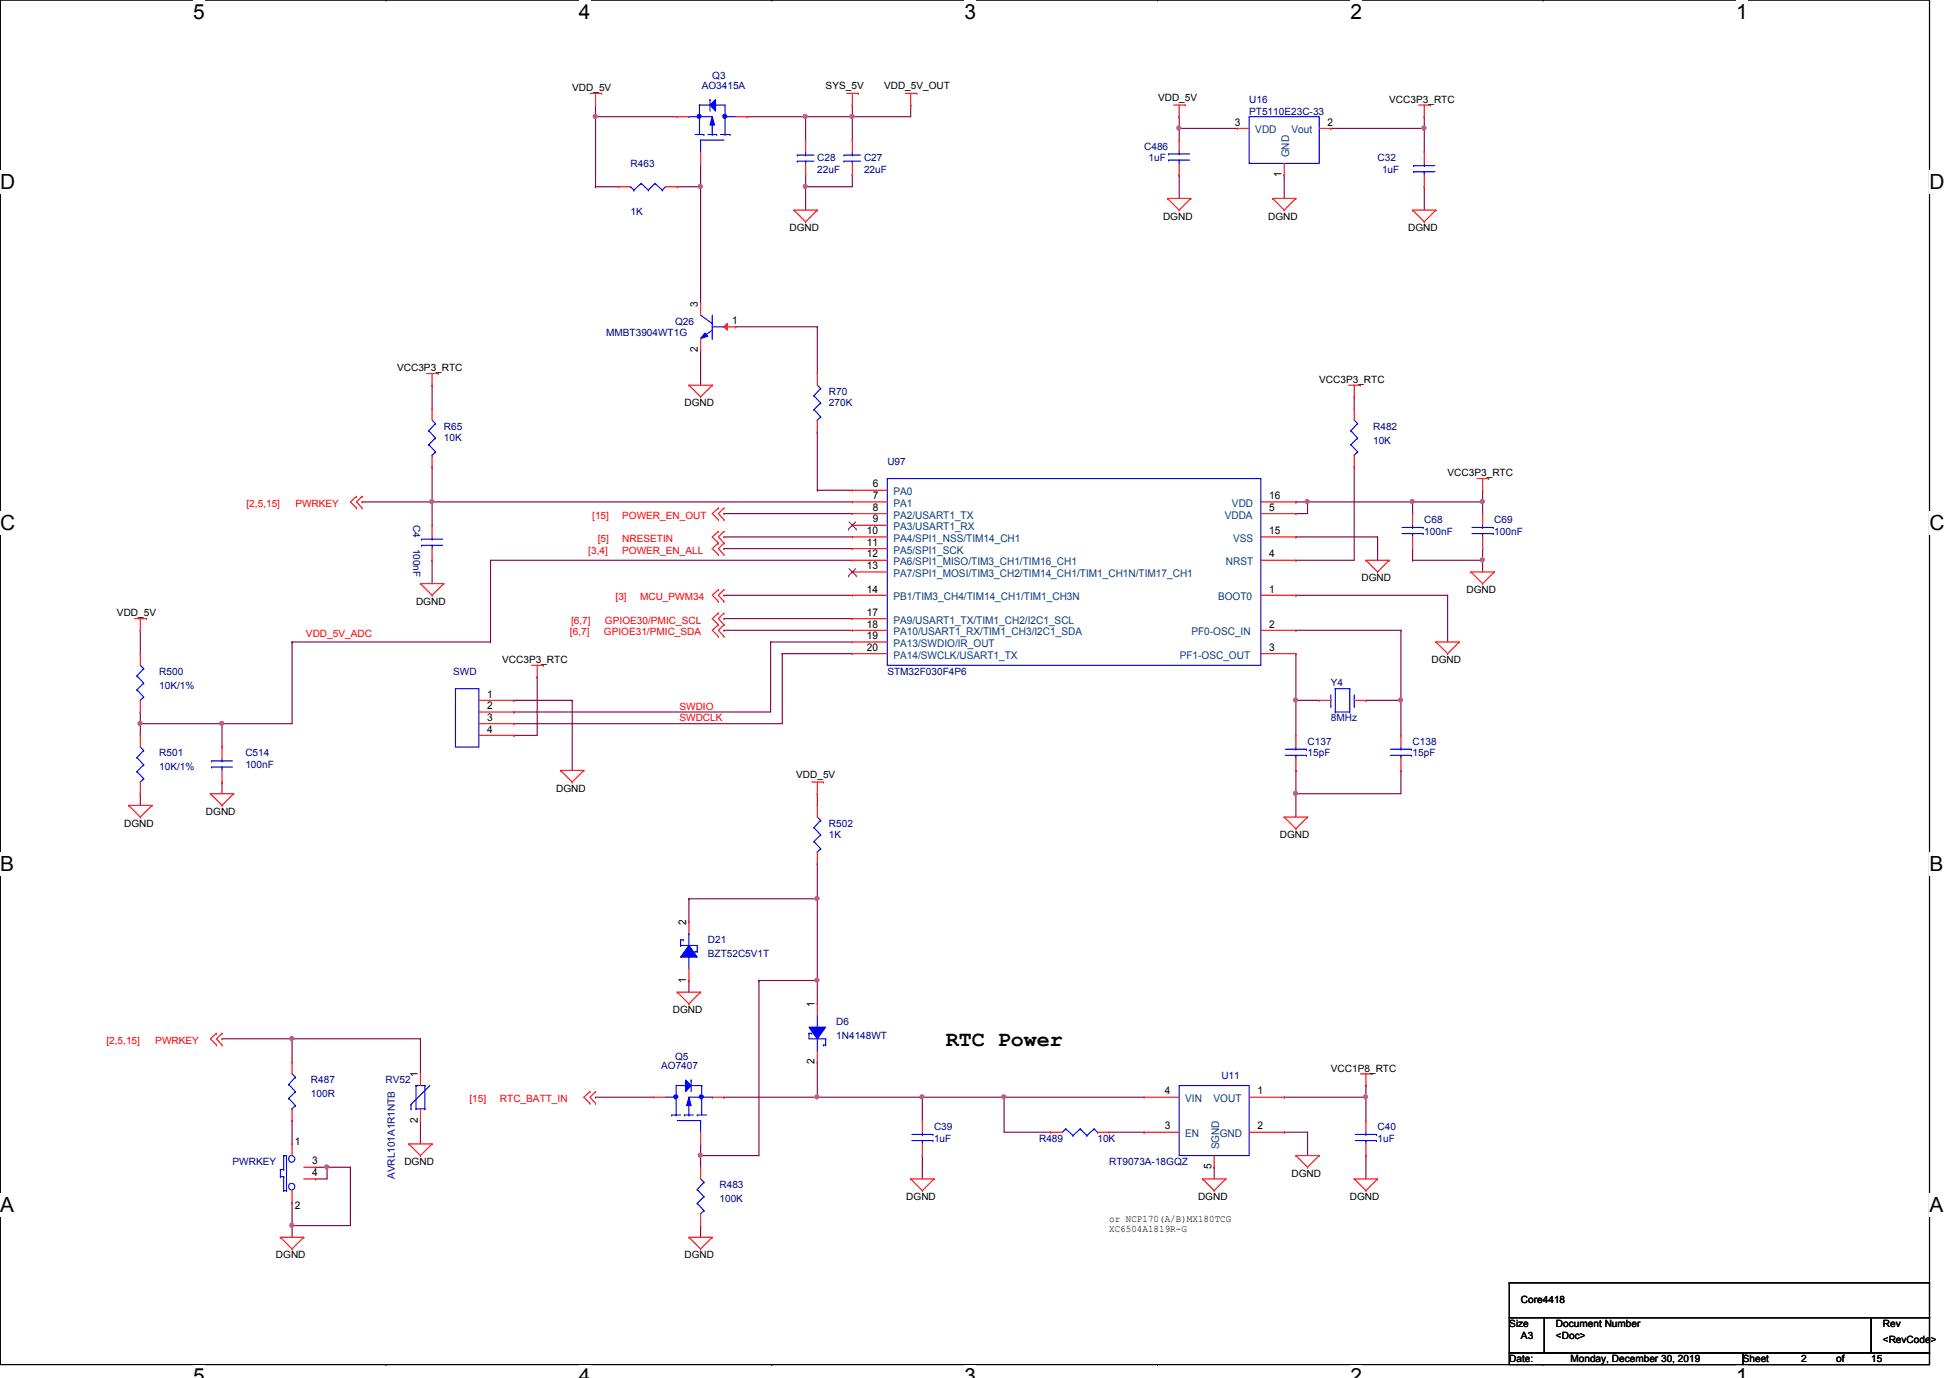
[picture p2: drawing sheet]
<svg xmlns="http://www.w3.org/2000/svg" width="297mm" height="210mm" viewBox="0 0 297 210" stroke-linecap="round" stroke-linejoin="round" font-family="sans-serif">
<path d="M0 0h293.9v207.9h-293.9z" fill="none" stroke="#000" stroke-width=".17"/>
<g fill="#fff">
<path d="M29.4 0h1.8v3.6h-1.8z"/>
<path d="M29.4 207.9h1.8v2h-1.8z"/>
</g>
<path d="M58.8 0h.1M58.8 207.9h.1" fill="none" stroke="#000" stroke-width=".17"/>
<g fill="#fff">
<path d="M88.2 0h1.8v3.6h-1.8z"/>
<path d="M88.2 207.9h1.8v2h-1.8z"/>
</g>
<path d="M117.6 0h.1M117.6 207.9h.1" fill="none" stroke="#000" stroke-width=".17"/>
<g fill="#fff">
<path d="M146.9 0h1.8v3.6h-1.8z"/>
<path d="M146.9 207.9h1.8v2h-1.8z"/>
</g>
<path d="M176.3 0h.1M176.3 207.9h.1" fill="none" stroke="#000" stroke-width=".17"/>
<g fill="#fff">
<path d="M205.7 0h1.8v3.6h-1.8z"/>
<path d="M205.7 207.9h1.8v2h-1.8z"/>
</g>
<path d="M235.1 0h.1M235.1 207.9h.1" fill="none" stroke="#000" stroke-width=".17"/>
<g fill="#fff">
<path d="M264.5 0h1.7v3.6h-1.7z"/>
<path d="M264.5 207.9h1.7v2h-1.7z"/>
<path d="M0 25.9h2.3v3.6h-2.3z"/>
<path d="M293.9 25.9h2.3v3.6h-2.3z"/>
<path d="M0 77.8h2.3v3.6h-2.3z"/>
<path d="M293.9 77.8h2.3v3.6h-2.3z"/>
</g>
<path d="M0 51.9h.1M293.9 51.9h.1" fill="none" stroke="#000" stroke-width=".17"/>
<g fill="#fff">
<path d="M0 129.8h2.2v3.6h-2.2z"/>
<path d="M293.9 129.8h2.1v3.6h-2.1z"/>
</g>
<path d="M0 103.9h.1M293.9 103.9h.1" fill="none" stroke="#000" stroke-width=".17"/>
<path d="M0 103.9h.1M293.9 103.9h.1" fill="none" stroke="#000" stroke-width=".15"/>
<g fill="#fff">
<path d="M0 181.8h2.2v3.6h-2.2z"/>
<path d="M293.9 181.8h2.1v3.6h-2.1z"/>
</g>
<path d="M0 155.9h.1M293.9 155.9h.1" fill="none" stroke="#000" stroke-width=".17"/>
<path d="M122.7 26.7h.1M122.7 28.4h.1M122.7 26.7v1.7M122.7 28.4h7.1" fill="none" stroke="#800040" stroke-width=".17"/>
<circle cx="122.7" cy="28.4" r=".31" fill="#f0f"/>
<circle cx="122.7" cy="28.4" r=".31" fill="none" stroke="#f0f" stroke-width=".17"/>
<g fill="none" stroke="#800040" stroke-width=".17">
<path d="M90.7 17.8h.1M90.7 16h.1M90.7 17.8h12.5M90.7 16v1.8M113.8 17.8h.1M113.8 17.8h8.9M122.7 17.8h.1M122.7 17.8v3.5M129.8 17.8h.1M129.8 16h.1M129.8 16v5.3M122.7 28.4h.1"/>
<path d="M122.7 28.4v3.6M129.8 26.7h.1M129.8 26.7v1.7M197.4 78.2h.1M199.2 76.5h.1M199.2 76.5h16M199.2 76.5v1.7h-1.8M225.8 74.7h.1M225.8 74.7v1.8"/>
</g>
<circle cx="199.1" cy="76.4" r=".31" fill="#f0f"/>
<circle cx="199.1" cy="76.4" r=".31" fill="none" stroke="#f0f" stroke-width=".17"/>
<path d="M215.2 76.5h.1M215.2 76.5v1.7M215.2 76.5h10.6" fill="none" stroke="#800040" stroke-width=".17"/>
<circle cx="225.8" cy="76.4" r=".31" fill="#f0f"/>
<circle cx="225.8" cy="76.4" r=".31" fill="none" stroke="#f0f" stroke-width=".17"/>
<circle cx="215.1" cy="76.4" r=".31" fill="#f0f"/>
<circle cx="215.1" cy="76.4" r=".31" fill="none" stroke="#f0f" stroke-width=".17"/>
<path d="M225.8 76.5h.1M225.8 76.5v1.7M215.2 85.3h.1M215.2 85.3h10.6M225.8 85.3h.1M225.8 83.6h.1M225.8 83.6v3.5" fill="none" stroke="#800040" stroke-width=".17"/>
<circle cx="225.8" cy="85.3" r=".31" fill="#f0f"/>
<circle cx="225.8" cy="85.3" r=".31" fill="none" stroke="#f0f" stroke-width=".17"/>
<g fill="none" stroke="#800040" stroke-width=".17">
<path d="M197.4 81.8h.1M197.4 90.7h.1M197.4 96h.1M197.4 81.8h12.4M197.4 90.7h23.1M197.4 96h16M209.8 81.8h.1M209.8 81.8v3.5M215.2 83.6h.1M215.2 83.6v1.7M220.5 90.7h.1M220.5 90.7v7.1"/>
<path d="M197.4 106.7h.1M197.4 106.7h3.6M197.4 106.7v5.3M208.1 106.7h.1M208.1 106.7h5.3M213.4 106.7h.1M213.4 106.7v5.3M197.4 120.9h.1M197.4 120.9v3.6M197.4 120.9h16"/>
</g>
<circle cx="197.3" cy="120.9" r=".31" fill="#f0f"/>
<circle cx="197.3" cy="120.9" r=".31" fill="none" stroke="#f0f" stroke-width=".17"/>
<path d="M106.7 28.4h.1M106.7 28.4v17.8M65.8 58.7h.1M65.8 58.7v3.5M65.8 76.5h.1M65.8 76.5h64M197.4 76.5h.1M197.4 76.5h1.8M197.4 117.3h.1M197.4 117.3v3.6M213.4 117.3h.1M213.4 117.3v3.6" fill="none" stroke="#800040" stroke-width=".17"/>
<circle cx="65.8" cy="76.4" r=".31" fill="#f0f"/>
<circle cx="65.8" cy="76.4" r=".31" fill="none" stroke="#f0f" stroke-width=".17"/>
<path d="M65.8 76.5h.1M65.8 76.5v3.5M197.4 99.6h.1M197.4 99.6v7.1" fill="none" stroke="#800040" stroke-width=".17"/>
<circle cx="197.3" cy="106.6" r=".31" fill="#f0f"/>
<circle cx="197.3" cy="106.6" r=".31" fill="none" stroke="#f0f" stroke-width=".17"/>
<path d="M90.7 17.8h.1M90.7 17.8v10.6M90.7 28.4h.1M90.7 28.4h3.6" fill="none" stroke="#800040" stroke-width=".17"/>
<circle cx="90.7" cy="17.7" r=".31" fill="#f0f"/>
<circle cx="90.7" cy="17.7" r=".31" fill="none" stroke="#f0f" stroke-width=".17"/>
<path d="M213.4 96h.1M213.4 96v10.7" fill="none" stroke="#800040" stroke-width=".17"/>
<circle cx="213.3" cy="106.6" r=".31" fill="#f0f"/>
<circle cx="213.3" cy="106.6" r=".31" fill="none" stroke="#f0f" stroke-width=".17"/>
<path d="M103.2 28.4h.1M106.7 24.9h.1M106.7 24.9v3.5h-3.5" fill="none" stroke="#800040" stroke-width=".17"/>
<circle cx="106.7" cy="28.4" r=".31" fill="#f0f"/>
<circle cx="106.7" cy="28.4" r=".31" fill="none" stroke="#f0f" stroke-width=".17"/>
<g fill="none" stroke="#800040" stroke-width=".17">
<path d="M202.7 19.6h.1M202.7 19.6h14.3M106.7 53.3h.1M106.7 53.3v5.4M112.1 49.8h.1M112.1 49.8h12.4M124.5 65.8h.1M124.5 74.7h.1M124.5 65.8v8.9M124.5 74.7h5.3M110.3 96h.1M110.3 94.2h.1"/>
<path d="M110.3 96h19.5M110.3 94.2h19.5"/>
</g>
<circle cx="216.9" cy="19.5" r=".31" fill="#f0f"/>
<circle cx="216.9" cy="19.5" r=".31" fill="none" stroke="#f0f" stroke-width=".17"/>
<path d="M179.6 19.6h.1M179.6 19.6h8.9M217 17.8h.1M217 19.6h.1M217 17.8v5.3M217 28.4h.1M217 28.4v3.6" fill="none" stroke="#800040" stroke-width=".17"/>
<circle cx="179.6" cy="19.5" r=".31" fill="#f0f"/>
<circle cx="179.6" cy="19.5" r=".31" fill="none" stroke="#f0f" stroke-width=".17"/>
<g fill="none" stroke="#800040" stroke-width=".17">
<path d="M122.7 17.8h.1M129.8 17.8h.1M138.7 16h.1M138.7 16v1.8h-16M179.6 19.6h.1M179.6 17.8h.1M179.6 17.8v3.5M179.6 26.7h.1M179.6 26.7v3.5M206.3 60.5h.1M206.3 71.1h.1M206.3 60.5v1.7"/>
<path d="M206.3 71.1v14.2h-8.9M110.3 90.7h.1M110.3 81.8h.1M110.3 90.7h19.5M110.3 81.8h19.5M117.4 97.8h.1M117.4 97.8v10.7h-39.1M117.4 97.8h12.4M119.2 99.6h.1M119.2 99.6v10.6h-40.9M119.2 99.6h10.6M197.4 85.3h.1"/>
<path d="M78.3 106.7h.1M78.3 108.5h.1M78.3 110.2h.1M78.3 112h.1M78.3 106.7h8.9M81.8 103.1h.1M81.8 103.1v8.9h-3.5M87.2 106.7h.1M87.2 106.7v10.6"/>
</g>
<circle cx="129.8" cy="17.7" r=".31" fill="#f0f"/>
<circle cx="129.8" cy="17.7" r=".31" fill="none" stroke="#f0f" stroke-width=".17"/>
<circle cx="122.7" cy="17.7" r=".31" fill="#f0f"/>
<circle cx="122.7" cy="17.7" r=".31" fill="none" stroke="#f0f" stroke-width=".17"/>
<g fill="none" stroke="#800040" stroke-width=".17">
<path d="M124.5 49.8h.1M124.5 49.8v7.1M55.2 76.5h.1M65.8 71.1h.1M65.8 71.1v5.4h-10.6M65.8 85.3h.1M65.8 85.3v3.6M110.3 83.6h.1M110.3 83.6h19.5M124.5 120.9h.1M124.5 120.9v1.8M115.6 149.4h.1"/>
<path d="M115.6 149.4v26.6h-8.9M124.5 149.4h.1M124.5 149.4v3.5M90.7 167.1h.1M90.7 167.1h8.9M106.7 174.2h.1M106.7 176h.1M106.7 174.2v3.6M110.3 167.1h.1M124.5 161.8h.1M124.5 161.8v5.3h-14.2M106.7 186.7h.1"/>
<path d="M106.7 186.7v1.8"/>
</g>
<circle cx="106.7" cy="176" r=".31" fill="#f0f"/>
<circle cx="106.7" cy="176" r=".31" fill="none" stroke="#f0f" stroke-width=".17"/>
<g fill="none" stroke="#800040" stroke-width=".17">
<path d="M115.6 149.4h.1M115.6 149.4h8.9M152.9 167.1h.1M152.9 167.1v5.4h7.2M152.9 167.1h21.4M160.1 172.5h.1M185 177.8h.1M185 177.8v1.8M195.6 172.5h.1M195.6 172.5h3.6M199.2 172.5h.1M199.2 172.5v3.5"/>
<path d="M208.1 165.4h.1M208.1 167.1h.1M208.1 165.4v5.3"/>
</g>
<circle cx="208" cy="167.1" r=".31" fill="#f0f"/>
<circle cx="208" cy="167.1" r=".31" fill="none" stroke="#f0f" stroke-width=".17"/>
<path d="M140.5 176h.1M140.5 167.1h.1M140.5 176v3.6M140.5 167.1h12.4M195.6 167.1h.1M195.6 167.1h12.5M208.1 176h.1M208.1 176v3.6" fill="none" stroke="#800040" stroke-width=".17"/>
<circle cx="152.9" cy="167.1" r=".31" fill="#f0f"/>
<circle cx="152.9" cy="167.1" r=".31" fill="none" stroke="#f0f" stroke-width=".17"/>
<circle cx="140.4" cy="167.1" r=".31" fill="#f0f"/>
<circle cx="140.4" cy="167.1" r=".31" fill="none" stroke="#f0f" stroke-width=".17"/>
<path d="M140.5 167.1h.1M140.5 167.1v3.6M44.5 186.7h.1M44.5 186.7v1.8M44.5 186.7h8.9" fill="none" stroke="#800040" stroke-width=".17"/>
<circle cx="44.4" cy="186.6" r=".31" fill="#f0f"/>
<circle cx="44.4" cy="186.6" r=".31" fill="none" stroke="#f0f" stroke-width=".17"/>
<path d="M49.8 177.8h.1M49.8 177.8h3.6M53.4 177.8h.1M53.4 177.8v8.9M44.5 183.1h.1M44.5 183.1v3.6" fill="none" stroke="#800040" stroke-width=".17"/>
<circle cx="49.8" cy="177.7" r=".31" fill="#f0f"/>
<circle cx="49.8" cy="177.7" r=".31" fill="none" stroke="#f0f" stroke-width=".17"/>
<g fill="none" stroke="#800040" stroke-width=".17">
<path d="M33.8 158.2h.1M33.8 158.2h10.7M64 158.2h.1M64 158.2v5.4M44.5 170.7h.1M44.5 170.7v3.5M48 179.6h.1M48 177.8h.1M48 177.8h1.8M49.8 177.8h.1M49.8 177.8v1.8h-1.8M64 170.7h.1"/>
<path d="M64 170.7v3.5"/>
</g>
<circle cx="44.4" cy="158.2" r=".31" fill="#f0f"/>
<circle cx="44.4" cy="158.2" r=".31" fill="none" stroke="#f0f" stroke-width=".17"/>
<g fill="none" stroke="#800040" stroke-width=".17">
<path d="M110.3 78.2h.1M110.3 78.2h19.5M21.4 96h.1M21.4 96v3.6M21.4 108.5h.1M21.4 110.2h.1M21.4 108.5v3.5M21.4 110.2h12.4M33.8 110.2h.1M21.4 120.9h.1M21.4 120.9v1.8M44.5 158.2h.1"/>
<path d="M44.5 158.2v3.6M44.5 158.2h19.5"/>
</g>
<circle cx="21.3" cy="110.2" r=".31" fill="#f0f"/>
<circle cx="21.3" cy="110.2" r=".31" fill="none" stroke="#f0f" stroke-width=".17"/>
<path d="M44.5 97.8h.1M44.5 97.8h30.2M44.5 97.8v12.4h-10.7M33.8 110.2h.1M33.8 119.1h.1M33.8 110.2v3.6M33.8 119.1v1.8M124.5 131.6h.1M124.5 131.6v5.3" fill="none" stroke="#800040" stroke-width=".17"/>
<circle cx="33.8" cy="110.2" r=".31" fill="#f0f"/>
<circle cx="33.8" cy="110.2" r=".31" fill="none" stroke="#f0f" stroke-width=".17"/>
<path d="M195.6 26.7h.1M195.6 26.7v3.5M124.5 167.1h.1M124.5 167.1h16" fill="none" stroke="#800040" stroke-width=".17"/>
<circle cx="124.4" cy="167.1" r=".31" fill="#f0f"/>
<circle cx="124.4" cy="167.1" r=".31" fill="none" stroke="#f0f" stroke-width=".17"/>
<path d="M104.9 136.9h.1M104.9 136.9h19.6M104.9 149.4h.1M104.9 149.4v1.7" fill="none" stroke="#800040" stroke-width=".17"/>
<circle cx="124.4" cy="136.9" r=".31" fill="#f0f"/>
<circle cx="124.4" cy="136.9" r=".31" fill="none" stroke="#f0f" stroke-width=".17"/>
<path d="M104.9 136.9h.1M104.9 136.9v3.6M124.5 136.9h.1M124.5 136.9v12.5" fill="none" stroke="#800040" stroke-width=".17"/>
<circle cx="124.4" cy="149.3" r=".31" fill="#f0f"/>
<circle cx="124.4" cy="149.3" r=".31" fill="none" stroke="#f0f" stroke-width=".17"/>
<path d="M74.7 85.3h.1M74.7 97.8h.1M74.7 85.3h55.1M74.7 85.3v12.5M168.9 172.5h5.4M174.3 172.5h.1" fill="none" stroke="#800040" stroke-width=".17"/>
<g fill="none" stroke="#f00" stroke-width=".17">
<path d="M89.9 14.2h1.7M90.7 16h.1M90.7 14.2v1.8M91.6 14.2h.1M129 14.2h1.8M129.8 16h.1M129.8 14.2v1.8M130.8 14.2h.1M137.9 14.2h1.8M138.7 16h.1M138.7 14.2v1.8M139.7 14.2h.1"/>
<path d="M178.8 16h1.7M179.6 17.8h.1M179.6 16v1.8M180.5 16h.1M188.5 19.6h.1M188.5 19.6h1.8M201 19.6h1.7M202.7 19.6h.1M216.1 16h1.8M217 17.8h.1M217 16v1.8M217.9 16h.1"/>
<path d="M120.9 32h.1M120.9 32h3.6M120.9 32l1.8 1.8M122.7 33.8h.1M124.5 32h.1M124.5 32l-1.8 1.8M177.8 30.2h.1M177.8 30.2h3.6M177.8 30.2l1.8 1.8M179.6 32h.1M181.4 30.2h.1M181.4 30.2l-1.8 1.8"/>
<path d="M193.8 30.2h.1M193.8 30.2h3.6M193.8 30.2l1.8 1.8M195.6 32h.1M195.6 26.7h.1M195.6 24.9v1.8M197.4 30.2h.1M197.4 30.2l-1.8 1.8M215.2 32h.1M215.2 32h3.5M215.2 32l1.8 1.8M217 33.8h.1"/>
<path d="M218.7 32h.1M218.7 32l-1.7 1.8M65 56.9h1.8M65.8 58.7h.1M65.8 56.9v1.8M66.8 56.9h.1M104.9 58.7h.1M104.9 58.7h3.6M104.9 58.7l1.8 1.8M108.5 58.7h.1M108.5 58.7l-1.8 1.8M205.4 58.7h1.8"/>
<path d="M206.3 58.7v1.8M207.2 58.7h.1M54.3 75.6h.1M54.3 77.4h.1M54.3 75.6l-.9 .9 .9 .9M55.2 75.6h.1M55.2 77.4h.1M55.2 75.6l-.9 .9 .9 .9M106.7 60.5h.1M109.4 77.4h.1M109.4 79.2h.1M109.4 77.4l-.9 .8 .9 1"/>
<path d="M110.3 77.4h.1M110.3 79.2h.1M110.3 77.4l-.9 .8 .9 1M206.3 60.5h.1M225 72.9h1.8M225.8 74.7h.1M225.8 72.9v1.8M226.8 72.9h.1M20.5 94.2h1.8M21.4 96h.1M21.4 94.2v1.8M22.3 94.2h.1"/>
<path d="M64 88.9h.1M64 88.9h3.6M64 88.9l1.8 1.8M65.8 90.7h.1M65.8 80h.1M65.8 85.3h.1M65.8 80v1.8M65.8 83.6v1.7M67.6 88.9h.1M67.6 88.9l-1.8 1.8M109.4 95.2h.1M109.4 96.9h.1"/>
<path d="M109.4 93.4h.1M109.4 89.8h.1M109.4 91.6h.1M109.4 80.9h.1M109.4 82.7h.1M109.4 84.5h.1M109.4 95.2l-.9 .8 .9 .9M109.4 93.4l-.9 .8 .9 1M109.4 89.8l-.9 .9 .9 .9M109.4 80.9l-.9 .9 .9 .9M109.4 82.7l-.9 .9 .9 .9M110.3 95.2h.1"/>
<path d="M110.3 96.9h.1M110.3 93.4h.1M110.3 89.8h.1M110.3 91.6h.1M110.3 80.9h.1M110.3 82.7h.1M110.3 84.5h.1M110.3 95.2l-.9 .8 .9 .9M110.3 93.4l-.9 .8 .9 1M110.3 89.8l-.9 .9 .9 .9M110.3 80.9l-.9 .9 .9 .9M110.3 82.7l-.9 .9 .9 .9"/>
<path d="M208.1 85.3h.1M208.1 85.3h3.5M208.1 85.3l1.7 1.8M209.8 87.1h.1M211.6 85.3h.1M211.6 85.3l-1.8 1.8M218.7 97.8h.1M218.7 97.8h3.6M218.7 97.8l1.8 1.8M220.5 99.6h.1M222.3 97.8h.1M222.3 97.8l-1.8 1.8"/>
<path d="M224.1 87.1h.1M224.1 87.1h3.5M224.1 87.1l1.7 1.8M225.8 88.9h.1M227.6 87.1h.1M227.6 87.1l-1.8 1.8M81 101.3h1.8M81.8 103.1h.1M81.8 101.3v1.8M82.8 101.3h.1M85.4 117.3h.1M85.4 117.3h3.5"/>
<path d="M85.4 117.3l1.8 1.8M87.2 119.1h.1M88.9 117.3h.1M88.9 117.3l-1.7 1.8M123.7 119.1h1.7M124.5 119.1v1.8M125.4 119.1h.1M19.6 122.7h.1M19.6 122.7h3.6M19.6 122.7l1.8 1.8M21.4 124.5h.1M23.2 122.7h.1"/>
<path d="M23.2 122.7l-1.8 1.8M32 120.9h.1M32 120.9h3.6M32 120.9l1.8 1.8M33.8 122.7h.1M35.6 120.9h.1M35.6 120.9l-1.8 1.8M124.5 120.9h.1M195.6 124.5h.1M195.6 124.5h3.6M195.6 124.5l1.8 1.7M197.4 126.2h.1"/>
<path d="M199.2 124.5h.1M199.2 124.5l-1.8 1.7M33 157.4h.1M33 159.2h.1M33 157.4l-1 .8 1 1M33.8 157.4h.1M33.8 159.2h.1M33.8 157.4l-.8 .8 .8 1M103.2 151.1h.1M103.2 151.1h3.5M103.2 151.1l1.7 1.8M104.9 152.9h.1"/>
<path d="M106.7 151.1h.1M106.7 151.1l-1.8 1.8M62.3 174.2h.1M62.3 174.2h3.5M62.3 174.2l1.7 1.8M64 176h.1M64 163.6h.1M64 170.7h.1M64 163.6v1.8M64 168.9v1.8M65.8 174.2h.1M65.8 174.2l-1.8 1.8"/>
<path d="M89.9 166.3h.1M89.9 168.1h.1M89.9 166.3l-1 .8 1 1M90.7 166.3h.1M90.7 168.1h.1M90.7 166.3l-.8 .8 .8 1M138.7 179.6h.1M138.7 179.6h3.6M138.7 179.6l1.8 1.8M140.5 170.7h.1M140.5 176h.1M140.5 170.7v1.8"/>
<path d="M140.5 174.2v1.8M142.3 179.6h.1M142.3 179.6l-1.8 1.8M183.2 179.6h.1M183.2 179.6h3.5M183.2 179.6l1.8 1.8M186.7 179.6h.1M186.7 179.6l-1.7 1.8M197.4 176h.1M197.4 176h3.6M197.4 176l1.8 1.8M199.2 177.8h.1"/>
<path d="M201 176h.1M201 176l-1.8 1.8M206.3 179.6h.1M206.3 179.6h3.5M206.3 179.6l1.8 1.8M207.2 163.6h1.8M208.1 165.4h.1M208.1 163.6v1.8M209 163.6h.1M209.8 179.6h.1M209.8 179.6l-1.7 1.8M42.7 188.5h.1"/>
<path d="M42.7 188.5h3.6M42.7 188.5l1.8 1.7M44.5 190.2h.1M46.3 188.5h.1M46.3 188.5l-1.8 1.7M104.9 188.5h.1M104.9 188.5h3.6M104.9 188.5l1.8 1.7M106.7 190.2h.1M108.5 188.5h.1M108.5 188.5l-1.8 1.7M140.5 181.4h.1"/>
<path d="M185 181.4h.1M208.1 181.4h.1"/>
</g>
<path d="M229.9 195.4h.1M229.9 195.4v5.3M229.9 195.4h64M293.9 195.4h.1M293.9 195.4v5.3M229.9 200.7h5.3v5.4h-5.3zM229.9 206.1h35.6v1.8h-35.6zM235.2 200.7h49.8v5.4h-49.8zM265.5 206.1h28.4v1.8h-28.4zM285 200.7h8.9v5.4h-8.9zM293.9 200.7h.1" fill="none" stroke="#000" stroke-width=".17"/>
<g fill="none" stroke="#00f" stroke-width=".17">
<path d="M190.3 17.8h10.7v7.1h-10.7zM64.2 83.1h.1M64.2 82.1h.1M64.2 83.1h3.2M64.2 82.1h3.2M65.8 82.1h.1M65.8 83.1h.1M65.8 81.8v.3M65.8 83.1v.5M123.2 157.4h.1M123.2 157.4v.8h2.6M124.5 156.5h.1"/>
<path d="M124.5 154.7v1.8M124.5 158.2v1.8M125.8 158.2h.1M125.8 159.2h.1M125.8 158.2v1M62.6 168.2h.1M62.6 168.9h.1M62.6 168.2v.7M63.4 168.9h.1M63.4 165.4h.1M63.4 165.4h1.3M63.4 168.9h1.3"/>
<path d="M63.4 165.4v3.5M64.7 165.4h.1M64.7 168.9h.1M64.7 165.4v3.5M65.5 165.4l-2.9 2.8M124.5 160h.1M138.9 173.7h3.2M138.9 172.8h3.2M140.5 172.8h.1M140.5 173.7h.1M140.5 172.5v.3M140.5 173.7v.5"/>
<path d="M142.1 173.7h.1M142.1 172.8h.1"/>
</g>
<path d="M123.2 156.5h2.6l-1.3 1.7z" fill-rule="evenodd" fill="#00f"/>
<g fill="none" stroke="#00f" stroke-width=".17">
<path d="M178 24.4h.1M178 23.5h.1M178 24.4h3.2M178 23.5h3.2M179.6 23.5h.1M179.6 24.4h.1M179.6 23.1v.4M179.6 24.4v.5M224.2 81.3h3.3M224.2 80.3h3.3M225.8 80.3h.1M225.8 81.3h.1"/>
<path d="M225.8 80v.3M225.8 81.3v.5M227.5 81.3h.1M227.5 80.3h.1M20.9 103h.1M20.9 105.1h.1M20.9 115.4h.1M20.9 117.5h.1M20.9 103l1 1.1M20.9 105.1l1 1.1M20.9 115.4l1 1.1M20.9 117.5l1 1.1"/>
<path d="M21.4 106.7h.1M21.4 119.1h.1M21.4 101.3l.5 .6M21.4 113.8l.5 .5M21.9 101.9h.1M21.9 104.1h.1M21.9 106.2h.1M21.9 114.3h.1M21.9 116.5h.1M21.9 118.6h.1M21.9 101.9l-1 1.1M21.9 104.1l-1 1"/>
<path d="M21.9 106.2l-.5 .5M21.9 114.3l-1 1.1M21.9 116.5l-1 1M21.9 118.6l-.5 .5M32.2 116.8h.1M32.2 115.9h.1M32.2 116.8h3.2M32.2 115.9h3.2M33.8 115.9h.1M33.8 116.8h.1M33.8 115.6v.3M33.8 116.8v.5"/>
<path d="M195.8 115.1h3.2M195.8 114.1h3.2M197.4 114.1h.1M197.4 115.1h.1M197.4 113.8v.3M197.4 115.1v.5M199 115.1h.1M199 114.1h.1M123.2 156.5h2.6l-1.3 1.7zM123.2 157.4h.5M123.7 157.4h.1M125.4 159.2h.1"/>
<path d="M125.4 159.2h.4M42.7 179.2h.1M42.7 178.1h.1M42.7 179.2h.5M42.7 178.1v1.1M42.7 178.1h.5M43.2 179.2h.1M43.2 178.1h.1M43.2 176h.1M43.2 176h.4v5.4M43.2 176v2.1M43.2 179.2v2.2"/>
<path d="M106.7 179.6l.5 .5M179.6 165.4h10.7v10.6h-10.7zM43.2 181.4h.1M43.2 181.4h.4M43.6 181.4h.1M106.2 181.2h.1M106.2 183.3h.1M106.2 181.2l1 1.1M106.2 183.3l1 1.1M106.7 184.9h.1M107.2 180.1h.1M107.2 182.3h.1"/>
<path d="M107.2 184.4h.1M107.2 180.1l-1 1.1M107.2 182.3l-1 1M107.2 184.4l-.5 .5"/>
<circle cx="44.4" cy="176.5" r=".5"/>
<circle cx="44.4" cy="180.8" r=".5"/>
</g>
<g fill="none" stroke="#f00" stroke-width=".17">
<path d="M179.6 21.3h.1M179.6 26.7h.1M179.6 21.3v1.8M179.6 24.9v1.8M225.8 78.2h.1M225.8 78.2v1.8M21.4 99.6h.1M21.4 99.6v1.7M225.8 83.6h.1M225.8 81.8v1.8M21.4 108.5h.1M21.4 112h.1"/>
<path d="M21.4 106.7v1.8M21.4 112v1.8M21.4 119.1v1.8M33.8 113.8h.1M33.8 119.1h.1M33.8 113.8v1.8M33.8 117.3v1.8M197.4 112h.1M197.4 117.3h.1M197.4 112v1.8M197.4 115.6v1.7M21.4 120.9h.1"/>
<path d="M124.5 152.9h.1M124.5 152.9v1.8M44.5 174.2h.1M44.5 174.2v1.8M46.3 177.8h1.7M46.3 179.6h1.7M48 177.8h.1M48 179.6h.1M106.7 177.8h.1M106.7 177.8v1.8M124.5 161.8h.1M124.5 160v1.8"/>
<path d="M174.3 167.1h.1M174.3 172.5h.1M174.3 167.1h5.3M174.3 172.5h5.3M185 177.8h.1M185 176v1.8M190.3 167.1h5.3M190.3 172.5h5.3M195.6 172.5h.1M195.6 167.1h.1M44.5 183.1h.1M44.5 181.4v1.7"/>
<path d="M106.7 186.7h.1M106.7 184.9v1.8"/>
</g>
<path d="M107.4 50.7l.4 .5-1.1 .4z" fill="#00f"/>
<path d="M106.7 51.6h.1M106.7 48l1.8 1.3M107.4 50.7l.4 .5-1.1 .4zM108.5 49.3h.1M108.5 51.6h.1M108.5 50.3l-1.8 1.3M108.5 48v3.6M108.5 49.8h1.8M110.3 49.8h.1" fill="none" stroke="#00f" stroke-width=".17"/>
<path d="M106.7 53.3h.1M106.7 46.2h.1M106.7 46.2v1.8M106.7 51.6v1.7" fill="none" stroke="#f00" stroke-width=".17"/>
<path d="M110.3 49.8l.5-.5v1z" fill="#f00"/>
<path d="M110.3 49.8l.5-.5v1zM110.3 49.8h1.8M112.1 49.8h.1" fill="none" stroke="#f00" stroke-width=".17"/>
<g fill="none" stroke="#00f" stroke-width=".17">
<path d="M101.4 167.1h1.6M102.3 169.8h.1M102.3 169.8h1.4M103 169.8h.1M103 167.1h.1M103.2 170.7h3.5M104.3 169.8h.1M104.3 169.8h1.3M104.4 165.4h.1M104.4 165.4h-1.4v4.4M104.9 169.8h.1M104.9 167.1h3.6"/>
<path d="M104.9 168.1v1.7M105.3 164.5h.1M105.3 165.4h1.6M105.3 164.5v1.8M106.2 169.8h.1M106.2 169.8h1.5M106.7 170.7h.1M106.7 172.5h.1M106.7 170.7v1.8M106.9 165.4h.1M106.9 165.4v4.4M108.5 167.1h.1"/>
</g>
<path d="M104.4 164.5l.9 .9-.9 .9z" fill="#00f"/>
<path d="M104.4 164.5l.9 .9-.9 .9z" fill="none" stroke="#00f" stroke-width=".17"/>
<path d="M104.9 167.1l.4 1.3h-.7z" fill="#00f"/>
<path d="M104.9 167.1l.4 1.3h-.7z" fill="none" stroke="#00f" stroke-width=".17"/>
<circle cx="102.9" cy="167.1" r=".31" fill="#00f"/>
<circle cx="102.9" cy="167.1" r=".31" fill="none" stroke="#00f" stroke-width=".17"/>
<circle cx="106.8" cy="167.1" r=".31" fill="#00f"/>
<g fill="none" stroke="#00f" stroke-width=".17">
<path d="M96.1 28.4h.1M96.1 28.4l.5 .6M96.6 29h.1M97.7 27.9h.1M97.7 27.9l1.1 1.1M97.7 27.9l-1.1 1.1M98.8 29h.1M99.8 27.9h.1M99.8 27.9l1.1 1.1M99.8 27.9l-1 1.1M100.9 29h.1M101.4 28.4l-.5 .6"/>
<path d="M121.5 23.6h.1M121.5 24.6h.1M121.5 23.6h2.5M121.5 24.6h2.5M122.7 24.6h.1M122.7 23.6h.1M122.7 23.1v.5M122.7 24.6v.3M215.3 26.2h.1M215.3 25.2h.1M215.3 26.2h3.3M215.3 25.2h3.3"/>
<path d="M217 25.2h.1M217 26.2h.1M217 24.9v.3M217 26.2v.5M124.5 58.7l.5 .5M125 59.2h.1M125 59.2l-1 1.1M124 60.3h.1M124 62.4h.1M124 60.3l1 1.1M124 62.4l1 1.1M124.5 64h.1"/>
<path d="M125 61.4h.1M125 63.5h.1M125 61.4l-1 1M125 63.5l-.5 .5M135.2 72.9h56.9v28.4h-56.9zM69.4 104.9h3.5v8.9h-3.5zM103.7 144h.1M103.7 143.2h.1M103.7 144h2.5v.9M103.7 143.2v.8M104.9 145.8h.1M104.9 142.2h.1"/>
<path d="M104.9 142.2v1.8M104.9 145.8v1.8M106.2 144.9h.1M162.3 172h.1M162.3 172l-.5 .5M162.3 172l1.1 1M163.4 173h.1M164.5 172h.1M164.5 172l-1.1 1M164.5 172l1.1 1M165.6 173h.1M166.7 172h.1"/>
<path d="M166.7 172l-1.1 1M166.7 172l.5 .5M167.2 172.5h.1"/>
<circle cx="106.8" cy="167.1" r=".31"/>
</g>
<g fill="none" stroke="#f00" stroke-width=".17">
<path d="M94.3 28.4h.1M94.3 28.4h1.8M101.4 28.4h1.8M103.2 28.4h.1M122.7 26.7h.1M122.7 21.3h.1M122.7 21.3v1.8M122.7 24.9v1.8M217 23.1h.1M217 28.4h.1M217 23.1v1.8M217 26.7v1.7"/>
<path d="M124.5 56.9h.1M124.5 56.9v1.8M124.5 65.8h.1M124.5 64v1.8M129.8 74.7h.1M129.8 76.5h.1M129.8 78.2h.1M129.8 78.2h5.4M129.8 74.7h5.4M129.8 76.5h5.4M192.1 78.2h5.3M192.1 76.5h5.3"/>
<path d="M197.4 78.2h.1M197.4 76.5h.1M129.8 80h.1M129.8 81.8h.1M129.8 83.6h.1M129.8 85.3h.1M129.8 87.1h.1M129.8 90.7h.1M129.8 94.2h.1M129.8 96h.1M129.8 97.8h.1M129.8 99.6h.1"/>
<path d="M129.8 90.7h5.4M129.8 96h5.4M129.8 99.6h5.4M129.8 85.3h5.4M129.8 80h5.4M129.8 81.8h5.4M129.8 83.6h5.4M129.8 87.1h5.4M129.8 94.2h5.4M129.8 97.8h5.4M192.1 90.7h5.3M192.1 96h5.3"/>
<path d="M192.1 99.6h5.3M192.1 85.3h5.3M192.1 81.8h5.3M197.4 90.7h.1M197.4 96h.1M197.4 99.6h.1M197.4 85.3h.1M197.4 81.8h.1M72.9 106.7h5.4M72.9 108.5h5.4M72.9 110.2h5.4M72.9 112h5.4"/>
<path d="M78.3 106.7h.1M78.3 108.5h.1M78.3 110.2h.1M78.3 112h.1M99.6 167.1h.1M99.6 167.1h1.8M106.7 174.2h.1M106.7 172.5v1.7M108.5 167.1h1.8M110.3 167.1h.1M160.1 172.5h.1M160.1 172.5h1.7"/>
<path d="M167.2 172.5h1.7M168.9 172.5h.1"/>
</g>
<path d="M129.3 79.5l1.1 1.1M130.3 79.5l-1.1 1.1M129.2 80.6h.1M129.2 87.7h.1M129.3 86.6l1.1 1.1M130.3 86.6l-1.1 1.1M130.4 80.6h.1M130.4 87.7h.1" fill="none" stroke="#804000" stroke-width=".15"/>
<path d="M104.9 144l1.3 1.8h-2.5z" fill-rule="evenodd" fill="#00f"/>
<g fill="none" stroke="#00f" stroke-width=".17">
<path d="M104.9 17.8h.1M104.9 17.8h3.6M106.5 16h.1M106.5 16v4.5M106.5 16h1.7M108.2 15.2h.1M108.2 15.2v1.7M108.5 18.7v1.8M109 16h.1M109 16h1.4v4.5M110.4 17.8h.1M110.4 17.8h1.7"/>
<path d="M105.9 20.5h1.3M106.7 21.3h.1M106.7 23.1h.1M106.7 21.3h3.6M106.7 21.3v1.8M107.2 20.5h.1M107.8 20.5h1.4M108.5 20.5h.1M109.2 20.5h.1M109.8 20.5h1.4M110.4 20.5h.1M111.2 20.5h.1"/>
<path d="M65.3 65.6h.1M65.3 67.7h.1M65.3 65.6l1 1.1M65.3 67.7l1 1.1M65.8 69.3h.1M65.8 64l.5 .5M66.3 64.5h.1M66.3 66.7h.1M66.3 68.8h.1M66.3 64.5l-1 1.1M66.3 66.7l-1 1M66.3 68.8l-.5 .5"/>
<path d="M205.8 65.6h.1M205.8 67.7h.1M205.8 65.6l1 1.1M205.8 67.7l1 1.1M206.3 69.3h.1M206.3 64l.5 .5M206.8 64.5h.1M206.8 66.7h.1M206.8 68.8h.1M206.8 64.5l-1 1.1M206.8 66.7l-1 1M206.8 68.8l-.5 .5"/>
<path d="M213.6 81.3h3.2M213.6 80.3h3.2M215.2 80.3h.1M215.2 81.3h.1M215.2 80v.3M215.2 81.3v.5M216.8 81.3h.1M216.8 80.3h.1M202.7 107.6h.1M202.7 105.8v1.8M203.4 108.5h.1M203.4 104.9h.1"/>
<path d="M203.4 104.9v3.6M203.4 108.5h2.2M203.4 104.9h2.2M205.6 108.5h.1M205.6 104.9h.1M205.6 104.9v3.6M206.3 107.6h.1M206.3 105.8v1.8M211.8 115.1h3.2M211.8 114.1h3.2M213.4 114.1h.1M213.4 115.1h.1"/>
<path d="M213.4 113.8v.3M213.4 115.1v.5M215 115.1h.1M215 114.1h.1M124 126.1h.1M124 128.2h.1M124 126.1l1 1.1M124 128.2l1 1.1M124.5 129.8h.1M124.5 124.5l.5 .5M125 125h.1M125 127.2h.1"/>
<path d="M125 129.3h.1M125 125l-1 1.1M125 127.2l-1 1M125 129.3l-.5 .5M103.7 143.2h.4M104.1 143.2h.1M104.9 144l1.3 1.8h-2.5zM105.9 144.9h.1M105.9 144.9h.3M44 165.2h.1M44 167.3h.1M44 165.2l1 1.1"/>
<path d="M44 167.3l1 1.1M44.5 168.9h.1M44.5 163.6l.5 .5M45 164.1h.1M45 166.3h.1M45 168.4h.1M45 164.1l-1 1.1M45 166.3l-1 1M45 168.4l-.5 .5M206.5 173.7h3.2M206.5 172.8h3.2M208.1 172.8h.1"/>
<path d="M208.1 173.7h.1M208.1 172.5v.3M208.1 173.7v.5M209.7 173.7h.1M209.7 172.8h.1"/>
</g>
<g fill="none" stroke="#f00" stroke-width=".17">
<path d="M65.8 62.2h.1M65.8 71.1h.1M65.8 62.2v1.8M65.8 69.3v1.8M206.3 62.2h.1M206.3 71.1h.1M206.3 62.2v1.8M206.3 69.3v1.8M215.2 78.2h.1M215.2 78.2v1.8M215.2 83.6h.1M215.2 81.8v1.8"/>
<path d="M201 106.7h.1M201 106.7h1.7M206.3 106.7h1.8M208.1 106.7h.1M213.4 112h.1M213.4 117.3h.1M213.4 112v1.8M213.4 115.6v1.7M124.5 122.7h.1M124.5 131.6h.1M124.5 122.7v1.8M124.5 129.8v1.8"/>
<path d="M104.9 149.4h.1M104.9 140.5h.1M104.9 140.5v1.7M104.9 147.6v1.8M44.5 161.8h.1M44.5 170.7h.1M44.5 161.8v1.8M44.5 168.9v1.8M208.1 170.7h.1M208.1 176h.1M208.1 170.7v1.8M208.1 174.2v1.8"/>
</g>
<path d="M108.2 16l.8-.8v1.7z" fill="#00f"/>
<path d="M108.2 16l.8-.8v1.7z" fill="none" stroke="#00f" stroke-width=".17"/>
<path d="M108.5 17.8l.3 1.2h-.6z" fill="#00f"/>
<path d="M108.5 17.8l.3 1.2h-.6z" fill="none" stroke="#00f" stroke-width=".17"/>
<circle cx="110.4" cy="17.7" r=".31" fill="#00f"/>
<circle cx="110.4" cy="17.7" r=".31" fill="none" stroke="#00f" stroke-width=".17"/>
<circle cx="106.5" cy="17.7" r=".31" fill="#00f"/>
<g fill="none" stroke="#00f" stroke-width=".17">
<path d="M128.6 23.6h.1M128.6 24.6h.1M128.6 23.6h2.5M128.6 24.6h2.5M129.8 24.6h.1M129.8 23.6h.1M129.8 23.1v.5M129.8 24.6v.3"/>
<circle cx="106.5" cy="17.7" r=".31"/>
</g>
<path d="M103.2 17.8h.1M103.2 17.8h1.7M112.1 17.8h1.7M113.8 17.8h.1M106.7 24.9h.1M106.7 23.1v1.8M129.8 26.7h.1M129.8 21.3h.1M129.8 21.3v1.8M129.8 24.9v1.8" fill="none" stroke="#f00" stroke-width=".17"/>
<circle cx="122.7" cy="28.4" r=".31" fill="#f0f"/>
<circle cx="122.7" cy="28.4" r=".31" fill="none" stroke="#f0f" stroke-width=".17"/>
<circle cx="199.1" cy="76.4" r=".31" fill="#f0f"/>
<circle cx="199.1" cy="76.4" r=".31" fill="none" stroke="#f0f" stroke-width=".17"/>
<circle cx="225.8" cy="76.4" r=".31" fill="#f0f"/>
<circle cx="225.8" cy="76.4" r=".31" fill="none" stroke="#f0f" stroke-width=".17"/>
<circle cx="215.1" cy="76.4" r=".31" fill="#f0f"/>
<circle cx="215.1" cy="76.4" r=".31" fill="none" stroke="#f0f" stroke-width=".17"/>
<circle cx="225.8" cy="85.3" r=".31" fill="#f0f"/>
<circle cx="225.8" cy="85.3" r=".31" fill="none" stroke="#f0f" stroke-width=".17"/>
<circle cx="197.3" cy="120.9" r=".31" fill="#f0f"/>
<circle cx="197.3" cy="120.9" r=".31" fill="none" stroke="#f0f" stroke-width=".17"/>
<circle cx="65.8" cy="76.4" r=".31" fill="#f0f"/>
<circle cx="65.8" cy="76.4" r=".31" fill="none" stroke="#f0f" stroke-width=".17"/>
<circle cx="197.3" cy="106.6" r=".31" fill="#f0f"/>
<circle cx="197.3" cy="106.6" r=".31" fill="none" stroke="#f0f" stroke-width=".17"/>
<circle cx="90.7" cy="17.7" r=".31" fill="#f0f"/>
<circle cx="90.7" cy="17.7" r=".31" fill="none" stroke="#f0f" stroke-width=".17"/>
<circle cx="213.3" cy="106.6" r=".31" fill="#f0f"/>
<circle cx="213.3" cy="106.6" r=".31" fill="none" stroke="#f0f" stroke-width=".17"/>
<circle cx="106.7" cy="28.4" r=".31" fill="#f0f"/>
<circle cx="106.7" cy="28.4" r=".31" fill="none" stroke="#f0f" stroke-width=".17"/>
<circle cx="216.9" cy="19.5" r=".31" fill="#f0f"/>
<circle cx="216.9" cy="19.5" r=".31" fill="none" stroke="#f0f" stroke-width=".17"/>
<circle cx="179.6" cy="19.5" r=".31" fill="#f0f"/>
<circle cx="179.6" cy="19.5" r=".31" fill="none" stroke="#f0f" stroke-width=".17"/>
<circle cx="129.8" cy="17.7" r=".31" fill="#f0f"/>
<circle cx="129.8" cy="17.7" r=".31" fill="none" stroke="#f0f" stroke-width=".17"/>
<circle cx="122.7" cy="17.7" r=".31" fill="#f0f"/>
<circle cx="122.7" cy="17.7" r=".31" fill="none" stroke="#f0f" stroke-width=".17"/>
<circle cx="106.7" cy="176" r=".31" fill="#f0f"/>
<circle cx="106.7" cy="176" r=".31" fill="none" stroke="#f0f" stroke-width=".17"/>
<circle cx="208" cy="167.1" r=".31" fill="#f0f"/>
<circle cx="208" cy="167.1" r=".31" fill="none" stroke="#f0f" stroke-width=".17"/>
<circle cx="152.9" cy="167.1" r=".31" fill="#f0f"/>
<circle cx="152.9" cy="167.1" r=".31" fill="none" stroke="#f0f" stroke-width=".17"/>
<circle cx="140.4" cy="167.1" r=".31" fill="#f0f"/>
<circle cx="140.4" cy="167.1" r=".31" fill="none" stroke="#f0f" stroke-width=".17"/>
<circle cx="44.4" cy="186.6" r=".31" fill="#f0f"/>
<circle cx="44.4" cy="186.6" r=".31" fill="none" stroke="#f0f" stroke-width=".17"/>
<circle cx="49.8" cy="177.7" r=".31" fill="#f0f"/>
<circle cx="49.8" cy="177.7" r=".31" fill="none" stroke="#f0f" stroke-width=".17"/>
<circle cx="44.4" cy="158.2" r=".31" fill="#f0f"/>
<circle cx="44.4" cy="158.2" r=".31" fill="none" stroke="#f0f" stroke-width=".17"/>
<circle cx="21.3" cy="110.2" r=".31" fill="#f0f"/>
<circle cx="21.3" cy="110.2" r=".31" fill="none" stroke="#f0f" stroke-width=".17"/>
<circle cx="33.8" cy="110.2" r=".31" fill="#f0f"/>
<circle cx="33.8" cy="110.2" r=".31" fill="none" stroke="#f0f" stroke-width=".17"/>
<circle cx="124.4" cy="167.1" r=".31" fill="#f0f"/>
<circle cx="124.4" cy="167.1" r=".31" fill="none" stroke="#f0f" stroke-width=".17"/>
<circle cx="124.4" cy="136.9" r=".31" fill="#f0f"/>
<circle cx="124.4" cy="136.9" r=".31" fill="none" stroke="#f0f" stroke-width=".17"/>
<circle cx="124.4" cy="149.3" r=".31" fill="#f0f"/>
<circle cx="124.4" cy="149.3" r=".31" fill="none" stroke="#f0f" stroke-width=".17"/>
<text font-size="3.3" x="144.1" y="159.3">RTC Power</text>
<g font-size="3.2">
<text x="29.4" y="2.9">5</text>
<text x="88.2" y="2.9">4</text>
<text x="146.9" y="2.9">3</text>
<text x="205.7" y="2.9">2</text>
<text x="264.5" y="2.9">1</text>
<text x="0" y="28.8">D</text>
<text x="293.9" y="28.8">D</text>
<text x="0" y="80.7">C</text>
<text x="293.9" y="80.7">C</text>
<text x="0" y="132.7">B</text>
<text x="293.9" y="132.7">B</text>
<text x="0" y="184.7">A</text>
<text x="293.9" y="184.7">A</text>
<text x="29.4" y="210.7">5</text>
<text x="88.2" y="210.7">4</text>
<text x="146.9" y="210.7">3</text>
<text x="205.7" y="210.7">2</text>
<text x="264.5" y="210.7">1</text>
</g>
<g font-size="1.6">
<text x="188.1" y="19.1">3</text>
<text x="202.2" y="19.1">2</text>
<text x="195.2" y="27" transform="rotate(-90 195.2 27)">1</text>
<text x="106.3" y="46.7" transform="rotate(-90 106.3 46.7)">3</text>
<text x="106.3" y="53.7" transform="rotate(-90 106.3 53.7)">2</text>
<text x="111.5" y="49.4">1</text>
<text x="133" y="74.3">6</text>
<text x="133" y="76">7</text>
<text x="133" y="77.8">8</text>
<text x="193.3" y="77.8">5</text>
<text x="193.3" y="76">16</text>
<text x="132" y="81.4">10</text>
<text x="132" y="83.1">11</text>
<text x="133" y="79.6">9</text>
<text x="193.3" y="81.4">15</text>
<text x="132" y="84.9">12</text>
<text x="132" y="86.7">13</text>
<text x="193.3" y="84.9">4</text>
<text x="132" y="90.3">14</text>
<text x="132" y="93.8">17</text>
<text x="132" y="95.6">18</text>
<text x="193.3" y="90.3">1</text>
<text x="193.3" y="95.6">2</text>
<text x="132" y="97.4">19</text>
<text x="132" y="99.1">20</text>
<text x="193.3" y="99.1">3</text>
<text x="74.2" y="106.3">1</text>
<text x="74.2" y="108">2</text>
<text x="74.2" y="109.8">3</text>
<text x="74.2" y="111.6">4</text>
<text x="104.5" y="141" transform="rotate(-90 104.5 141)">2</text>
<text x="104.5" y="149.7" transform="rotate(-90 104.5 149.7)">1</text>
<text x="124.1" y="153.4" transform="rotate(-90 124.1 153.4)">1</text>
<text x="63.6" y="164.1" transform="rotate(-90 63.6 164.1)">1</text>
<text x="124.1" y="162.1" transform="rotate(-90 124.1 162.1)">2</text>
<text x="177.4" y="166.7">4</text>
<text x="191.6" y="166.7">1</text>
<text x="63.6" y="171" transform="rotate(-90 63.6 171)">2</text>
<text x="177.4" y="172">3</text>
<text x="191.6" y="172">2</text>
<text x="44.9" y="174.4">1</text>
<text x="47.5" y="177.4">3</text>
<text x="47.5" y="179.2">4</text>
<text x="184.5" y="178.1" transform="rotate(-90 184.5 178.1)">5</text>
<text x="44.9" y="184.2">2</text>
</g>
<g font-size="1.6" fill="#004080">
<text x="191.2" y="20.3">VDD</text>
<text x="196.4" y="24" transform="rotate(-90 196.4 24)">GND</text>
<text x="196.7" y="20.3">Vout</text>
<text x="136.1" y="75.4">PA0</text>
<text x="136.1" y="77.2">PA1</text>
<text x="187.7" y="77.2">VDD</text>
<text x="136.1" y="79">PA2/USART1_TX</text>
<text x="136.1" y="80.8">PA3/USART1_RX</text>
<text x="136.1" y="82.6">PA4/SPI1_NSS/TIM14_CH1</text>
<text x="186.6" y="79">VDDA</text>
<text x="187.8" y="82.6">VSS</text>
<text x="136.1" y="84.3">PA5/SPI1_SCK</text>
<text x="136.1" y="86.1">PA6/SPI1_MISO/TIM3_CH1/TIM16_CH1</text>
<text x="136.1" y="87.9">PA7/SPI1_MOSI/TIM3_CH2/TIM14_CH1/TIM1_CH1N/TIM17_CH1</text>
<text x="186.7" y="86.1">NRST</text>
<text x="136.1" y="91.4">PB1/TIM3_CH4/TIM14_CH1/TIM1_CH3N</text>
<text x="136.1" y="95">PA9/USART1_TX/TIM1_CH2/I2C1_SCL</text>
<text x="185.5" y="91.4">BOOT0</text>
<text x="136.1" y="96.8">PA10/USART1_RX/TIM1_CH3/I2C1_SDA</text>
<text x="136.1" y="98.6">PA13/SWDIO/IR_OUT</text>
<text x="136.1" y="100.3">PA14/SWCLK/USART1_TX</text>
<text x="179.7" y="100.3">PF1-OSC_OUT</text>
<text x="181.5" y="96.8">PF0-OSC_IN</text>
<text x="180.5" y="167.9">VIN</text>
<text x="184.9" y="167.9">VOUT</text>
<text x="180.5" y="173.2">EN</text>
<text x="185.8" y="173.2">GND</text>
<text x="185.7" y="175.1" transform="rotate(-90 185.7 175.1)">SGND</text>
</g>
<g font-size="1.5">
<text x="87.2" y="13.9">VDD_5V</text>
<text x="125.8" y="13.5">SYS_5V</text>
<text x="134.7" y="13.5">VDD_5V_OUT</text>
<text x="176.4" y="15.3">VDD_5V</text>
<text x="211.6" y="15.7">VCC3P3_RTC</text>
<text x="120.3" y="35.2">DGND</text>
<text x="177.2" y="33.4">DGND</text>
<text x="193.2" y="33.4">DGND</text>
<text x="214.5" y="35.2">DGND</text>
<text x="60.5" y="56.6">VCC3P3_RTC</text>
<text x="201" y="58.3">VCC3P3_RTC</text>
<text x="104.3" y="61.9">DGND</text>
<text x="220.5" y="72.6">VCC3P3_RTC</text>
<text x="207.4" y="88.6">DGND</text>
<text x="17.8" y="93.9">VDD_5V</text>
<text x="63.4" y="92.1">DGND</text>
<text x="223.4" y="90.3">DGND</text>
<text x="76.5" y="101">VCC3P3_RTC</text>
<text x="218.1" y="101">DGND</text>
<text x="121.3" y="118.4">VDD_5V</text>
<text x="18.9" y="125.9">DGND</text>
<text x="31.4" y="124.1">DGND</text>
<text x="84.7" y="120.6">DGND</text>
<text x="194.9" y="127.7">DGND</text>
<text x="102.5" y="154.3">DGND</text>
<text x="202.7" y="163.2">VCC1P8_RTC</text>
<text x="61.6" y="177.5">DGND</text>
<text x="196.7" y="179.2">DGND</text>
<text x="138" y="182.8">DGND</text>
<text x="182.5" y="182.8">DGND</text>
<text x="205.6" y="182.8">DGND</text>
<text x="42" y="191.7">DGND</text>
<text x="104.3" y="191.7">DGND</text>
<text x="168.9" y="186.2">or NCP170(A/B)MX180TCG</text>
<text x="168.9" y="187.7">XC6504A1819R-G</text>
<text x="229.9" y="202.2">Size</text>
<text x="231.7" y="198.5">Core4418</text>
<text x="231.7" y="204">A3</text>
<text x="237" y="202.2">Document Number</text>
<text x="237" y="204">&lt;Doc&gt;</text>
<text x="286.8" y="202.2">Rev</text>
<text x="229.9" y="207.5">Date:</text>
<text x="239.2" y="207.5">Monday, December 30, 2019</text>
<text x="265.5" y="207.5">Sheet</text>
<text x="274.4" y="207.5">2</text>
<text x="279.7" y="207.5">of</text>
<text x="285" y="207.5">15</text>
<text x="286.8" y="204.6">&lt;RevCode&gt;</text>
</g>
<g font-size="1.5" fill="#000080">
<text x="106.9" y="13.5">AO3415A</text>
<text x="108.5" y="12.1">Q3</text>
<text x="190.3" y="15.7">U16</text>
<text x="190.3" y="17.4">PT5110E23C-33</text>
<text x="174.3" y="22.8">C486</text>
<text x="96.1" y="25.5">R463</text>
<text x="124.5" y="24.6">C28</text>
<text x="124.5" y="26.3">22uF</text>
<text x="131.6" y="24.6">C27</text>
<text x="131.6" y="26.3">22uF</text>
<text x="175" y="24.6">1uF</text>
<text x="209.8" y="24.6">C32</text>
<text x="210.5" y="26.3">1uF</text>
<text x="96.1" y="32.8">1K</text>
<text x="92.3" y="51.2">MMBT3904WT1G</text>
<text x="102.8" y="49.4">Q26</text>
<text x="67.6" y="65.4">R65</text>
<text x="126.3" y="60.1">R70</text>
<text x="126.3" y="61.9">270K</text>
<text x="209.2" y="65.4">R482</text>
<text x="67.6" y="67.2">10K</text>
<text x="135.2" y="70.8">U97</text>
<text x="209.2" y="67.6">10K</text>
<text x="62.9" y="80" transform="rotate(90 62.9 80)">C4</text>
<text x="62.9" y="83.6" transform="rotate(90 62.9 83.6)">100nF</text>
<text x="217" y="79.7">C68</text>
<text x="217" y="81.4">100nF</text>
<text x="227.6" y="79.7">C69</text>
<text x="227.6" y="81.4">100nF</text>
<text x="24.3" y="102.8">R500</text>
<text x="24.3" y="104.9">10K/1%</text>
<text x="69" y="102.8">SWD</text>
<text x="135.2" y="102.8">STM32F030F4P6</text>
<text x="202.7" y="104.6">Y4</text>
<text x="199.2" y="113.5">C137</text>
<text x="202.7" y="109.9">8MHz</text>
<text x="215.2" y="113.5">C138</text>
<text x="24.3" y="115.2">R501</text>
<text x="24.3" y="117.3">10K/1%</text>
<text x="37.4" y="115.2">C514</text>
<text x="37.4" y="117">100nF</text>
<text x="199.2" y="115.2">15pF</text>
<text x="215.2" y="115.2">15pF</text>
<text x="126.3" y="125.9">R502</text>
<text x="126.3" y="127.7">1K</text>
<text x="107.8" y="143.7">D21</text>
<text x="107.8" y="145.8">BZT52C5V1T</text>
<text x="102.8" y="161.5">Q5</text>
<text x="127.4" y="156.1">D6</text>
<text x="127.4" y="158.2">1N4148WT</text>
<text x="47.4" y="165">R487</text>
<text x="47.4" y="167.1">100R</text>
<text x="58.7" y="165">RV52</text>
<text x="100.7" y="162.9">AO7407</text>
<text x="186.1" y="164.3">U11</text>
<text x="142.3" y="172.1">C39</text>
<text x="142.3" y="173.9">1uF</text>
<text x="158.3" y="173.9">R489</text>
<text x="167.2" y="173.9">10K</text>
<text x="209.8" y="172.1">C40</text>
<text x="209.8" y="173.9">1uF</text>
<text x="35.4" y="177.5">PWRKEY</text>
<text x="60.2" y="179.6" transform="rotate(-90 60.2 179.6)">AVRL101A1R1NTB</text>
<text x="168.9" y="177.5">RT9073A-18GQZ</text>
<text x="109.6" y="181">R483</text>
<text x="109.6" y="183.1">100K</text>
</g>
<g font-size="1.5" fill="#f00">
<text x="37.5" y="77.2">[2,5,15]</text>
<text x="45" y="77.2">PWRKEY</text>
<text x="90.2" y="79">[15]</text>
<text x="91.1" y="82.6">[5]</text>
<text x="94.8" y="82.6">NRESETIN</text>
<text x="94.8" y="79">POWER_EN_OUT</text>
<text x="89.6" y="84.3">[3,4]</text>
<text x="94.8" y="84.3">POWER_EN_ALL</text>
<text x="87" y="95">[6,7]</text>
<text x="92.2" y="95">GPIOE30/PMIC_SCL</text>
<text x="93.8" y="91.4">[3]</text>
<text x="97.5" y="91.4">MCU_PWM34</text>
<text x="46.6" y="97">VDD_5V_ADC</text>
<text x="86.8" y="96.8">[6,7]</text>
<text x="92" y="96.8">GPIOE31/PMIC_SDA</text>
<text x="103.5" y="108.1">SWDIO</text>
<text x="103.5" y="109.9">SWDCLK</text>
<text x="16.2" y="159">[2,5,15]</text>
<text x="23.7" y="159">PWRKEY</text>
<text x="71.5" y="167.9">[15]</text>
<text x="76.2" y="167.9">RTC_BATT_IN</text>
</g>
</svg>
